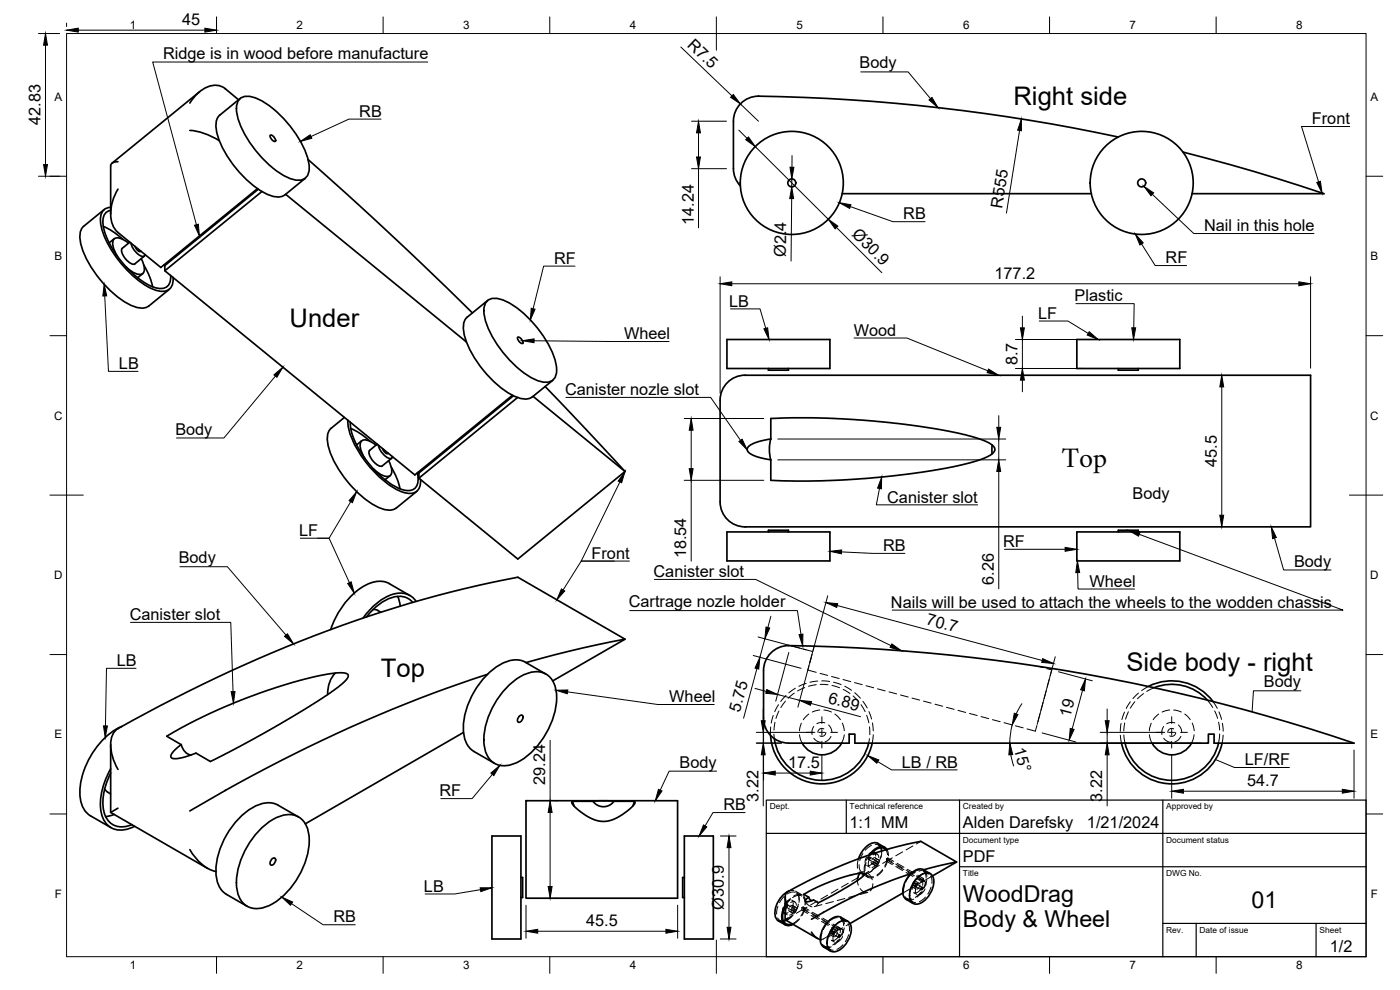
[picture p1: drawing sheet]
<svg xmlns="http://www.w3.org/2000/svg" width="420mm" height="297mm" viewBox="0 0 420 297" stroke-linecap="round" stroke-linejoin="round" font-family="sans-serif">
<!-- layer: Visible -->
<g fill="none" stroke="#000" stroke-width=".51">
<path d="M57 39.1a19.2 19.2 0 0 1 8.9 3.1M59.9 27.5l-26.3 21.5M66 34.5a5.1 5.1 0 0 0-1 5.2 31.9 31.9 0 0 0 15.3 18.6 5.1 5.1 0 0 0 5.2 .2M71.6 29.9l-3.9-3.2a5.6 5.6 0 0 0-7.3 .4 13.1 13.1 0 0 0-3.4 3.8M71.7 29.9a4.2 4.2 0 0 1 5.1-.5 31.5 31.5 0 0 1 15.8 18.9 5 5 0 0 1-1.1 5.2 5.7 5.7 0 0 1-5.7-.5 32.2 32.2 0 0 1-14.6-18.3 6.2 6.2 0 0 1 .5-4.8zM72.1 29.5l-6.1 5.1M35.4 48.5l-.6 .1a1.48 1.48 0 0 0-1.6 1.2v14.4M77.3 56.6l-29 23.6-12.9-10.5a8.2 8.2 0 0 1-1.9-8 15.2 15.2 0 0 1 1.9-5M77.5 56.8l-28 22.9M78.6 57.5l-29.1 23.7M81.1 40.6a1.68 1.68 0 0 1 1.6 1.8 1.68 1.68 0 0 1-1.6-1.8zM85.7 58.3l54.3 44.3"/>
<path d="M91.7 53.5l-6.2 5M92.4 47.8l22.9 20.7 26.5 25.4M252.7 58.1h74.8M335.6 41.1a543 543 0 0 0-109.1-12.2 7.5 7.5 0 0 0-6.4 7.5v14.2a7.5 7.5 0 0 0 2.1 5.2M355 45.6l21.3 5.8 21 6.7h-39.6M31 67.9a19.6 19.6 0 0 1 5.9 3.9M31.3 62.9l-6.2 5a5.1 5.1 0 0 0-.9 5.1 31.9 31.9 0 0 0 15.3 18.7 5.1 5.1 0 0 0 5.2 .1l6.1-5M33.2 63.1a3 3 0 0 0-2.3 3.5 23.7 23.7 0 0 0 6.5 13 20.3 20.3 0 0 0 10.1 6.9 3.1 3.1 0 0 0 3.7-3.8M33.2 62.2a3.1 3.1 0 0 0-3.1 3.7 23.8 23.8 0 0 0 6.2 13.1 25.9 25.9 0 0 0 10.4 8.1 3.5 3.5 0 0 0 5.1-1.8l.2-2.1M34.3 71.6l-1.6 1.3M38.6 73l-2.1-1.3a1.73 1.73 0 0 0-2.2-.1 1.73 1.73 0 0 0-.4 2.2l1.3 3.1M39 72.7l-2.3 1.8a2.83 2.83 0 0 0 .9 3.1l1.1 1.1a1.62 1.62 0 0 0 1.8 .5l2.8-2.3"/>
<path d="M39.3 72.9a5.6 5.6 0 0 0 3.6 4.1l.5-.3 .1-.3M40.6 73.9l.8 1.3 .6 .3 .3-.2M42.4 77.6l.9 2.3a1.73 1.73 0 0 1-.5 2.2 1.73 1.73 0 0 1-2.2-.1l-2.8-1.9M43.2 79.5a20.4 20.4 0 0 1 2.6 6.6M49.2 79.5l.3 .2v1.5l75 61.3 29.3-23.9M42.8 82.1l-1.5 1.2M146 90.6a4.2 4.2 0 0 1 5-.6 31.5 31.5 0 0 1 15.8 18.9 5 5 0 0 1-1 5.3 5.7 5.7 0 0 1-5.7-.6 32.2 32.2 0 0 1-14.6-18.3 6.2 6.2 0 0 1 .5-4.7zM146.3 90.2l-6.1 5a5.1 5.1 0 0 0-.9 5.1 31.9 31.9 0 0 0 15.2 18.7 5.1 5.1 0 0 0 5.2 .1M154.1 118.8l-28.4 23.1M155.3 119.3l-29.6 24.2M155.4 101.2a1.68 1.68 0 0 1 1.5 1.8 1.68 1.68 0 0 1-1.5-1.8zM160 118.9l27.6 22.6"/>
<path d="M163.6 116l24 25.5-32.2 26.2-29.7-24.2v-1.6l-.2-.2M165.9 114.1l-6.2 5M218.2 101.9h30.9v8.7h-30.9zM223.6 112.6h169.7v45.5h-169.6a7.5 7.5 0 0 1-7.6-7.5v-30.5M223.6 112.6a7.5 7.5 0 0 0-7.5 7.5M230.6 110.6v.5h6v-.5M323.2 101.9h30.9v8.7h-30.9zM335.6 110.6v.5h6v-.5M103.4 125.3l-4 3.2a5.1 5.1 0 0 0-.9 5.1 31.9 31.9 0 0 0 15.2 18.7 5.1 5.1 0 0 0 5.2 .1M104.4 126.1a21.5 21.5 0 0 0 5.3 12.4 26.8 26.8 0 0 0 11.2 9.2 3.7 3.7 0 0 0 4.9-1.3l.4-2.5M105.1 126.7a20.7 20.7 0 0 0 5.4 12.1 22.6 22.6 0 0 0 10.9 8.3 3 3 0 0 0 4.1-3.2l-.2-2M105.2 128.5a19.6 19.6 0 0 1 5.9 3.9"/>
<path d="M108.5 132.3l-1.5 1.2M110.9 135.2a2.83 2.83 0 0 0 1 3l1.1 1.1a1.62 1.62 0 0 0 1.7 .5l2.8-2.3M112.9 133.6l-2.1-1.3a1.73 1.73 0 0 0-2.2 0 1.73 1.73 0 0 0-.4 2.1l1.3 3.1M113.2 133.3l-2.3 1.9M113.6 133.5a5.6 5.6 0 0 0 3.5 4.1l.6-.2 .1-.4M114.8 134.6l.9 1.3 .5 .2 .3-.1M116.6 138.2l.9 2.3a1.73 1.73 0 0 1-.4 2.2 1.73 1.73 0 0 1-2.2 0l-2.8-2M231.3 125.6l12.2-.2 8.8 .3 12.1 .8 11.1 1.4 11.4 1.9 6.4 1.7 4 1.7 1.1 1 .2 .8-.6 1-1.2 .8-4.8 1.8-8.3 1.9-10.9 1.7-11.4 1.2-9.1 .6-9.9 .3-11.1-.2v-6.1l-4.9-1.3-1.6-.8-.6-.9 .4-1 1.3-.9 2.5-.8 2.9-.6zM231.3 131.7l-.4 3.1 .4 3.2M297.7 133.5v2.7M117.1 142.7l-1.6 1.3M117.4 140.1a20.4 20.4 0 0 1 2.6 6.6"/>
<path d="M125.1 147.4l-6.2 5M218.2 159.6h30.9v8.7h-30.9zM230.6 159.6v-.5h6v.5M323.2 159.6h30.9v8.7h-30.9zM335.6 159.6v-.5h6v.5M119.3 178.9l.8 2.9M123 178.7l-6.1-3.6a8 8 0 0 0-8.6 1.3 24.7 24.7 0 0 0-9.1 12.5M112 182.8l1.1 .2 1.2 .7M123.9 180.7a5.9 5.9 0 0 0-7.4-1 17.7 17.7 0 0 0-6.5 5.4M124.9 180.4a6.1 6.1 0 0 0-8-1.7 19.4 19.4 0 0 0-7.9 6.7M157.7 198.7l6.2 3.6M157.7 198.7a8.4 8.4 0 0 0-8.9 1.5 23.9 23.9 0 0 0-9.7 19.5 7.1 7.1 0 0 0 3.1 5.8l6.2 3.5"/>
<path d="M157.9 198.8l17-4.4 12.7-2.6-32.2-18.6a386.2 386.2 0 0 0-107.3 38.5l-12.6 6.9a5 5 0 0 0-2.3 4.9l.6 3.5 1.6 3.9M187.6 191.8l-21.7 12.5M231.7 195.5a7.5 7.5 0 0 1 5.1-1.8 553.6 553.6 0 0 1 169.6 29.3h-42v-2.7h-1.8v2.7h-106v-2.7h-1.8v2.7h-18.1a7.5 7.5 0 0 1-7.5-7.5v-14.3a7.5 7.5 0 0 1 2.5-5.7zM36.6 218a23.5 23.5 0 0 0-12.6 19.1 8 8 0 0 0 3.2 7.7M100.7 201.9a8.6 8.6 0 0 0-2.4 6.5M139.1 219.8l-47.5 27.4M146.3 202.3a459 459 0 0 0-89.3 41M152.7 205.7a11.9 11.9 0 0 1 9.3-4.1 6.3 6.3 0 0 1 5 6.3 23.4 23.4 0 0 1-12.1 21 6.2 6.2 0 0 1-8.6-2 14.7 14.7 0 0 1 .4-12.2l1.3-2.8 1.7-2.7zM155.9 214.9a.62 .62 0 0 1 1-.1 1.47 1.47 0 0 1-1.4 1.9l-.2-.9zM344.7 205.9a15.5 15.5 0 0 1 19.3 4.6M346.4 206.3a14.4 14.4 0 0 1 15.9 3.7M31.4 236.7l1 1"/>
<path d="M32.4 237.7l.8 .5M33.2 223.5v20.3l29.1 16.7M33.2 230.7a18.1 18.1 0 0 0-2.3 14.7 6 6 0 0 0 8.4 3l1.1-.5M33.2 232a16.3 16.3 0 0 0-1.7 12.7 5.6 5.6 0 0 0 8.1 2.7M50 220.9l6.9-3.8 8-3.9 8.4-3.5 7.5-2.7 8.8-2.8 7.3-1.7 4.9-.6 1.8 .1 .9 .5-.3 1.2-2 1.9-4.2 3.1-5.2 3.3-16.3 9.5-13.4 7-4.3-2.5-4.6 1.4-1.2 .2-1.4-.1-.3-.7 .3-.8 2.8-2.6zM54.4 223.4l.9 1.9a2.92 2.92 0 0 0 2 1.2M231.3 220.6a15.4 15.4 0 0 0 14.2 14.5 15.4 15.4 0 0 0 16.3-12.1M232.4 221.6a14.4 14.4 0 0 0 13.6 12.5 14.4 14.4 0 0 0 14.7-11.2M240.7 222.9a6.7 6.7 0 0 0 11.9 .1M336.6 222.9a15.4 15.4 0 0 0 15.1 12.3 15.4 15.4 0 0 0 15.1-12.2M345.7 222.9a6.7 6.7 0 0 0 11.9 .1M365.7 222.9a14.4 14.4 0 0 1-14 11.2 14.4 14.4 0 0 1-14.1-11.2"/>
<path d="M27.2 244.8l6.1 3.5M34.3 244.4l-2.6 .6M35.4 242.5l-2.2 1.3M57 254.9a12.7 12.7 0 0 0 7.8 6.6M78.4 248.5a11.9 11.9 0 0 1 9.3-4 6.3 6.3 0 0 1 5 6.3 23.4 23.4 0 0 1-12.1 21 6.2 6.2 0 0 1-8.5-2.1 14.7 14.7 0 0 1 .3-12.1l1.4-2.9 1.6-2.7zM81.6 257.7a.62 .62 0 0 1 1.1 0 1.47 1.47 0 0 1-1.4 1.8l-.2-.8zM89.6 245.1l-6.1-3.5a8.4 8.4 0 0 0-9 1.5 23.9 23.9 0 0 0-9.6 19.5 7.1 7.1 0 0 0 3.1 5.8l6.1 3.5M147.6 250.8h8.7v30.9h-8.7zM157.9 240.2h45.4v29.3h-45.4zM171.8 240.4l-.2 .4 .5 .9 3.3 2.7 2.8 1.5 2.8 .6 3-.6 2.9-1.5 3-2.5 .7-1-.2-.5M171.8 240.4h6.2M171.8 240.4l.5 1.5"/>
<path d="M178 240.4h12.4M178 240.4a3.8 3.8 0 0 0 6.2 0M190.4 240.4l-.5 1.5M205.4 250.8h8.7v30.9h-8.7zM261.9 255.6l.8 .3M264.3 254.3l.3 1M265.6 254.3l-2.1-1.2a3.9 3.9 0 0 0-4.6 2.1l-1.2 2.5M265.8 254.9a2.37 2.37 0 0 0-3.3 .3l-1.3 1.2M266.2 254.8a2.31 2.31 0 0 0-3.4-.2l-1.9 1.9M287.1 258.6l-7.3 4.2M156.3 263.3h.5v6h-.5M205.4 263.3h-.5v6h.5"/>
<path d="M233.6 276.3l2 1.2M235 273.6l.6 .5M235.6 269.2v6.8l9.7 5.6M235.6 271.6a5.4 5.4 0 0 0-.5 5.4 2.16 2.16 0 0 0 2.9 .3M235.6 272a4.4 4.4 0 0 0 .1 5.1 2.06 2.06 0 0 0 2 .1M236 276.1l-.9 .3M236.3 275.5l-.7 .5M236.4 267.6a2.99 2.99 0 0 0 0 4.1M236.4 267.6a132.6 132.6 0 0 1 40-15.2l10.7 6.2-9.9 2.4a4 4 0 0 0-4.7 2.1 5.8 5.8 0 0 0-.9 6.4l2.4 1.5M236.4 267.6h.1M236.7 267.4a7.3 7.3 0 0 0-3.8 8.1l.7 .8M241.2 268.3l4.5-2.3 5.6-2.3 5.4-1.5 1.8-.2 .9 .2-1 1.2-3.3 2.2-9.5 5.3-1.4-.9-1.4 .5h-1.1v-.4l1-.9z"/>
<path d="M242.7 269.2l.4 .7 .6 .3M243.5 279.7l1.3 1.5 1.4 .7M247.1 273.8l-3.6 2M247.1 273.7h.1M250.6 277.7a3.1 3.1 0 0 1 4.3-.9 5.8 5.8 0 0 1-1.2 6.6l-.6 .7a3.1 3.1 0 0 1-4.3 .9 5.8 5.8 0 0 1 1.2-6.7zM254.4 276.4l-2-1.2a4.1 4.1 0 0 0-4.7 2.2 5.8 5.8 0 0 0-.9 6.4l2.5 1.6M258.1 262l-.6 1.2-.1 1M270.9 268l-15.8 9.1M273.3 262.2a144.8 144.8 0 0 0-26.2 11.6M275.3 263.4a3.1 3.1 0 0 1 4.3-.9 5.8 5.8 0 0 1-1.1 6.7l-.6 .6a3.1 3.1 0 0 1-4.3 .9 5.8 5.8 0 0 1 1.2-6.7zM276.5 266.4l.3-.2 .1 .2-.4 .5zM277.1 260.9l2.1 1.2"/>
<path d="M251.7 280.7l.3-.2 .1 .2-.4 .5z"/>
<circle cx="237.6" cy="54.9" r="1.2"/>
<circle cx="237.6" cy="54.9" r="15.5"/>
<circle cx="342.6" cy="54.9" r="1.2"/>
<circle cx="342.6" cy="54.9" r="15.5"/>
</g>
<!-- layer: Hidden -->
<g fill="none" stroke="#000" stroke-width=".3">
<path d="M237.3 193.7l2.7 .7M241.2 194.8l2.7 .7M242.8 199.8l-.4 1.2 2.6 .7M243.7 196.3l-.6 2.3M244.4 193.9l-.4 1.3M311.6 199.9l1.5 .4M231.3 218.1l-.1 2.5M232.1 214.7l-.6 2.2M232.6 216.7l-.3 2.4M233.6 211.4l-1.1 2.1M233.8 213.3l-.9 2.2M235.7 210.4l-1.4 1.9"/>
<path d="M235.9 208.7l-1.6 1.8M238.4 208l-1.9 1.5M238.7 206.5l-2 1.4M240.5 217l-.6 2.3M241.5 206.3l-2.1 1M241.9 205l-2.2 .9M242.7 214.2l-1.6 1.7M244.2 218l-.5 1.3v1.1M245 205.4l-2.4 .5M245.4 204.4l-2.3 .3M246 213l-2.2 .6M246.1 202l2.3 .7"/>
<path d="M246.1 205.3l2.4 .2M246.6 204.3l2.4 .2M247.2 213l2.3 .6M247.2 218.7a1.21 1.21 0 0 0-1.8 1M247.6 216.9l-1.2-.1-1.2 .4M247.8 219.8a1.2 1.2 0 0 1-1.8 1M248.7 217.5l.8 1.3 .2 .9M249.6 203l2.3 .6M249.7 205.7l2.3 .7M250.2 204.7l2.2 .7M250.5 214.2l1.7 1.7M252.8 217l.6 2.3"/>
<path d="M253 203.9l2.3 .6M253 206.8l2.1 1.3M253.5 205.9l2.1 1.2M256 208.8l1.7 1.7M256.5 204.8l2.3 .6M256.5 207.8l1.7 1.7M258.4 211.4l1.2 2.1M259 210.4l1.2 2M259.9 205.7l2.3 .7M260.1 214.6l.7 2.3M260.8 213.5l.8 2.2M260.9 218.1l.1 2.3"/>
<path d="M261.8 216.9l.3 2.4M263.4 206.7l2.3 .6M266.8 207.6l2.3 .6M270.3 208.5l2.3 .6M273.7 209.5l2.3 .6M277.2 210.4l2.3 .6M280.6 211.3l2.3 .6M284.1 212.2l2.3 .6M287.5 213.1l2.3 .7M291 214.1l2.3 .6M294.4 215l2.3 .6M297.9 215.9l2.3 .6"/>
<path d="M301.3 216.8l2.3 .7M304.8 217.8l2.3 .6M311.2 217.7l-.5 1.7-2.5-.7M312.1 214.2l-.6 2.3M313 210.8l-.6 2.3M314 207.3l-.6 2.3M314.2 200.6l1.4 .4-.4 1.7M314.9 203.9l-.6 2.2M336.4 217.1l-.2 2.3M337.5 213.6l-.8 2.3M337.5 216.9l-.2 2.4M338.6 213.6l-.8 2.2"/>
<path d="M339.2 210.6l-1.2 2M340.6 210.6l-1.4 1.9M341.7 207.9l-1.7 1.7M343.2 208.1l-1.8 1.6M344.7 206l-2.1 1.2M345.5 217l-.6 2.3M346.4 206.3l-2.3 1.2M347.7 214.2l-1.6 1.7M349.2 218l-.5 1.3v1.1M351 213l-2.2 .6M352.2 213l2.3 .6M352.3 218.7a1.21 1.21 0 0 0-1.8 1"/>
<path d="M352.6 216.9l-1.2-.1-1.2 .4M352.8 219.8a1.2 1.2 0 0 1-1.8 1M353.7 217.5l.8 1.3 .1 .9M355.6 214.2l1.6 1.7M357.8 217l.6 2.3M362.3 210l1.7 2.3M364 210.5l1.3 2M364.5 213.3l.9 2.2M365.7 216.7l.3 2.3M365.8 213.6l.8 2.2M366.9 217l.2 2.4M232.3 220.3l.1 1.3"/>
<path d="M239.9 220.5l.8 2.5M244.2 221.5l.8 .8 1.4 .4M249.4 220.9l-.7 1.1-1.1 .6M253.4 220.5l-.8 2.5M260.9 221.6l-.2 1.4M262.1 220.5l-.3 2.5M336.2 220.6l.3 2.4M337.3 220.5l.3 2.5M345 220.5l.7 2.5M349.2 221.5l.8 .8 1.4 .4M354.4 220.9l-.7 1.1-1.1 .6M358.4 220.5l-.8 2.5"/>
<path d="M366 220.2l-.3 2.8M367.1 220.6l-.3 2.4M257.6 257.7l-.3 1.7 .1 1.1M257.8 259.4l.1 1.2 .6 1M259 256.1l-1 2.1M259.5 259.4v2.4M259.9 258.9l-.3 2.3M260.1 257.1a2.33 2.33 0 0 0-.3 2.3M260.1 259.7l.9 .5M260.7 257.9l2.2 1.3M260.9 257.3a.27 .27 0 0 1 .3 .2 .27 .27 0 0 1-.2 .3 .27 .27 0 0 1-.4-.2zM260.9 256.5l-1 1.8"/>
<path d="M261.1 257.2l2.2 1.3M261.2 257.4a2.71 2.71 0 0 0-.5 2.4M261.2 256.4l-.8 1.4M261.5 253.6l-1.8 1.5M261.7 259.1l.9 .6M261.9 255.7l-1.1 .5M262 256.5a1.01 1.01 0 0 1 1.2-.2 1.01 1.01 0 0 1 .6 1M262.3 255.8l.4 .3 .1 .8M262.5 258l-.6 1-1 .7M262.6 258.6v.1a.56 .56 0 0 1-.6 .5 .56 .56 0 0 1-.5-.5M262.7 253.4l.9 .1 .7 .9M262.7 255.9l.6 .4"/>
<path d="M262.7 257.4l.9 .5M262.8 260l-1.7 1.6M262.9 257.9a.58 .58 0 0 0-.6-.6 .58 .58 0 0 0-.6 .6M262.9 258.6a.3 .3 0 0 1 .6 0 .3 .3 0 0 1-.3 .5l-.3 .1zM263.5 258.5l-.7 1.1-1.1 .7M263.5 253.1l.6 .5 .3 .7 .2 1.3M263.5 259.2l-.1 .2a.51 .51 0 0 1-.6 .3 .51 .51 0 0 1-.4-.5M263.6 253.6l1.8 1M263.8 258.4a.57 .57 0 0 0-.6-.5 .57 .57 0 0 0-.5 .5M263.9 259.7l-2.1 1.1M263.9 258.5l-1.3 2M264.4 256.8l-.9 2.2"/>
<path d="M264.6 255.3l-.2 2.1M265.8 255l.6 1.5M266 258.4l-1.1 .7M266 257.6l1.8 1.1M266 258.4l1.8 1M266.2 254.9l.3 .8 .1 1.1M266.3 257.6l-.8 2.3M266.4 258.2v-.8l-.4 .2v.8M266.4 257.4l1.8 1M266.4 258.2l1.8 1M266.5 257.9l-.9 2.3M267.8 257.4l-1.4 .8"/>
<path d="M268.8 259.3l2.1 1.2M268.8 260l2.1 1.2M269.2 259l2.1 1.2M269.2 259.8l2.1 1.1M270.9 255.6l-2.1 1.2M274 253.8l-2.1 1.2M276.4 252.4l-1.4 .8M233.4 275.4l.6 .7 1.1 .3M233.5 271.9l-.4 2.4M233.6 276.3l.7 .2h.8M234.1 276.2l1.7 1M234.9 272.4l.1 1.2"/>
<path d="M235.4 269l-1.4 1.8M235.6 274.1l.7 .4M236 272.2l2.1 1.2M236 271.7a.3 .3 0 0 1 .5-.1 .3 .3 0 0 1-.2 .5l-.3 .1zM236.4 271.5l2.1 1.2M236.4 271.7a2.71 2.71 0 0 0-.5 2.4M236.5 273.8l-.7 .3-.5-.2M236.9 273.4l.9 .6M237 270.1l-1.4 1.9M237.2 269.6l-1.6 2M237.3 270a2.29 2.29 0 0 0-1.9 1.3M237.3 270.8a.99 .99 0 0 1 1.2-.2 .99 .99 0 0 1 .5 1"/>
<path d="M237.6 270.1l.9 .5M237.7 274.9l-1.7 1.3M237.8 272.9l-.1 .2a.51 .51 0 0 1-.6 .4 .51 .51 0 0 1-.4-.5M237.9 271.7l.9 .5M238 274.6l-1.7 .9M238 274.4l-1.8 1.6M238 270.7l-.1 1.3-.5 1M238.1 272.1a.57 .57 0 0 0-.6-.5 .57 .57 0 0 0-.5 .6M238.2 272.9a.29 .29 0 0 1 .5 0 .29 .29 0 0 1-.3 .5 .28 .28 0 0 1-.4-.1 .28 .28 0 0 1 .2-.4zM238.3 267.2l-1.6 .2M238.5 267.7h-1.1l-1.1 .5M238.7 272.8l-.9 1.3-.8 .5"/>
<path d="M238.8 267.4l2 1.2M238.8 273.5a.56 .56 0 0 1-.6 .5 .56 .56 0 0 1-.6-.5M238.9 267.9l1.7 1M239.1 272.7a.57 .57 0 0 0-.6-.5 .57 .57 0 0 0-.6 .5M239.3 267.8l.4 .8 .1 1.5M239.5 268.4l.3 1.2v1.1M239.5 271.9l-1 2.1M239.6 275.8l-1.9 1.4M239.6 271.3l-.9 2.1M240 275.7l-2 1.7M240.1 268.7h-.9l-1.3 .6M240.4 268.4h-1l-1.2 .5"/>
<path d="M240.6 273.1l-1.6 .9M240.6 272.3l1.8 1M240.6 273.1l1.8 1M241 272.8v-.7l-.4 .2v.8M241 272.8l1.8 1M241 272.1l1.8 1M241.1 269.3l.4 .9 .1 1.4M241.2 268.3l.2 1.3M241.4 272.7l-1.1 2.2M241.4 269.1l.4 .9 .1 1.4M241.6 272.5l-.9 2.2M241.9 270.7l.9 1 .9 .4"/>
<path d="M242.2 272.2l-1.2 .6M243.4 273.9l2.1 1.2M243.4 274.7l2.1 1.2M243.8 274.4l2.1 1.2M243.8 273.7l2.1 1.2M243.9 270.2l-1 .3M244.2 270l-.5 .2M245.3 270.4l-2.1 1.2M245.6 270.9l-.8 .9M246.5 275.7l2.1 1.2M246.5 276.5l2.1 1.2M246.7 271.4l-2.3 .6"/>
<path d="M246.7 280l-.3 2.2M246.9 276.2l2.1 1.2M246.9 275.5l2.1 1.2M248.4 277l-1.3 1.9M248.4 268.6l-2.1 1.2M249.5 280l2.2 1.2M249.5 279.4a.28 .28 0 0 1 .5 0 .28 .28 0 0 1-.2 .5 .27 .27 0 0 1-.5-.1 .27 .27 0 0 1 .2-.4zM249.6 277.5l1.8 1M249.6 278.2l1.8 1.1M249.9 278.7l-.6 .5-.3 .8M249.9 279.3l2.2 1.2M250 278l1.8 1 1.1-.6"/>
<path d="M250 277.3l1.8 1v.7M250 278.8l-.7 1.2-.3 1.1M250.1 270.5l-2.3 .6M250.2 278.8l.9 .5M250.4 279.2l-.3 .8-.6 .5M250.5 277.6l-1.4 1.8M250.5 279.9a2.78 2.78 0 0 0-.4 2.4M250.8 279.3l-.6 .4-.3 .9M251.1 278.2a1.11 1.11 0 0 1 1.1 .5 1.11 1.11 0 0 1-.1 1.2M251.3 275.3l-1.1 .3-1 .6M251.3 279.8l-.2 .7-.7 .6M251.4 278.5v.8"/>
<path d="M251.4 279.3l-1.7 .9M251.4 279a1 1 0 0 1 1.2-.3 1 1 0 0 1 .6 1.1M251.5 266.8l-2.1 1.2M251.7 278.2l1 .6M251.8 278.3l-.4 .2M252.2 275.5l1.8 1.1M252.4 275.7l.5 .7 .3 1.3M252.4 275.2l.7 .9 .3 1.1M253.1 278.9l-.9 2.1M253.4 278.4l-.8 2.3M253.6 269.6l-2.3 .6M253.6 276.4h-1.2l-1 .5"/>
<path d="M254.5 277.1l.4 1.2v1M254.6 265l-2.1 1.2M255.1 277.1l-1.2 .7M256.2 262.3l-1.5 .4M257 268.7l-2.3 .6M257.3 264.2l.3 1.4M257.7 263.2l-2.1 1.2M257.9 261.6l.9 .6 1.3-.1M258.1 266.6l.9 .9 1.1 .3M258.4 262l2 1.2M258.8 261.6l-1.5 .4M258.8 261.9l1.8 1"/>
<path d="M259.4 261.6h-.7l-.6 .4M260 262.8l.9 .6 1.2-.1M260 262.3l1 .8 1.1-.1M260.5 267.7l-2.3 .7M260.5 262l.7 .7 .6 1.3M260.8 261.4l-2.1 1.2M261.7 261.3l-1 .6-1.1 .2M262 265.1l-.2 1.3-.6 .9M264.9 260.9l-1.7 1.6M264.9 261.2l-1.7 1.6M271.4 265.7l-.2 2.3M271.6 269l.9 .7h1.1"/>
<path d="M271.9 261.1l2.1 1.1M271.9 261.8l2.1 1.2M272.1 269.6l1.8 1M272.3 260.8l2.1 1.2M272.3 261.5l2.1 1.2M273.1 269.5l.5 .9 1.2 .4M273.1 262.7l-1.3 1.9M273.3 266.6l-2.4 1.4M273.4 266.1l-.5 2.3M273.9 266.2l1 .5M274.2 269.8l-1.1 .3-1.1-.2M274.2 267.8l1 .6"/>
<path d="M274.2 265.7l2.2 1.2M274.3 265.1a.3 .3 0 0 1 .5 .1 .3 .3 0 0 1-.3 .4h-.3zM274.6 264.4l-.6 .5-.3 .9M274.6 265l2.2 1.2M274.7 261.7l-1.4 .5M274.8 264.5l-.8 1.2-.2 1.1M274.9 264.5l1 .5M275 262.8l1.8 1 .4-.2M275 263.6l1.8 1M275.1 264.9l-.2 .8-.7 .5M275.3 263.3l-1.4 1.8M275.3 265.6a2.71 2.71 0 0 0-.5 2.4"/>
<path d="M275.4 262.6l1.8 1M275.4 263.3l1.8 1.1M275.6 265l-.6 .5-.3 .8M275.8 263.9a1.12 1.12 0 0 1 1.1 .5 1.12 1.12 0 0 1 0 1.2M276.1 261l-1.1 .3-1 .6M276.1 265.5l-.3 .7-.6 .6M276.2 264.7a.99 .99 0 0 1 1.2-.3 .99 .99 0 0 1 .5 1.1M276.4 266.7a1.85 1.85 0 0 1-2.1 1.2M276.4 267.7l-1.7 1.5M276.5 263.9l.9 .6M276.8 263.8v.8M276.8 264.6l-2.4 1.4"/>
<path d="M276.8 267.4l-1.6 1.8M276.9 261.2l1.8 1.1M277.1 261.4l.6 .7 .2 1.3M277.1 260.9l.8 .9 .3 1.1M277.2 261l-1.4 .4M277.2 263.6v.8M277.6 266.7l-.6 1-1.1 .7M277.7 269.2l-1.8 1.4M277.8 264.6l-.8 2.1M278.1 264.1l-.7 2.3M278.4 262.1h-1.2l-1 .5M279.3 262.8l.4 1.2v1.1"/>
<path d="M279.4 266.2l-1 2.1M279.8 262.8l-2.6 1.6M246.8 283.3l.9 .7h1.2M247.4 283.9l1.8 1M248.3 283.8l.6 .9 1.1 .4M248.6 280.4l-.4 2.3M248.7 280.8l-1.6 .9-1 .2M249.2 280.5l.9 .5M249.4 284.1l-1.1 .3-1.1-.2M249.5 282.1l.9 .6M251.6 282l-1.7 1.5M251.6 281a1.85 1.85 0 0 1-2 1.1"/>
<path d="M252.1 281.7l-1.7 1.7M252.9 281l-.7 1-1.1 .7M253 283.4l-1.8 1.4M254.7 280.5l-1 2"/>
</g>
<!-- layer: Visible -->
<circle cx="157.9" cy="240.2" r=".25" fill="#000"/>
<!-- layer: BORDER -->
<g fill="none" stroke="#000" stroke-width=".3">
<path d="M20 10.1h390v276.9h-390zM65 5.1v5M115 5.1v5M165 5.1v5M215 5.1v10M265 5.1v5M315 5.1v5M365 5.1v5M15 52.9h5M410 52.9h5M15 100.7h5M410 100.7h5"/>
<path d="M15 148.6h10M405 148.6h10M15 196.4h5M410 196.4h5M15 244.2h5M410 244.2h5M65 287v5M115 287v5M165 287v5M215 282.1v9.9M265 287v5M315 287v5"/>
<path d="M365 287v5"/>
</g>
<!-- layer: TITLEBLOCK -->
<path d="M230 240.1h180v46.9h-180zM230 250h180M254 240.1v9.9M288 240.1v46.9M349 240.1v46.9M288 260.1h122M349 277.1h61M359 277.1v9.9M395 277.1v9.9" fill="none" stroke="#000" stroke-width=".36"/>
<!-- layer: Leaders -->
<g fill="#000" stroke="#000" stroke-width=".3">
<path d="M278.8 30l.9-.8 1.8 3.1zM90.2 42.4l2.9-2 .5 1.1zM343.3 55.9l2.9 2-.8 .8zM395.2 54.7l1.1-.3 .5 3.5zM58.4 67.6l1.1-.3 .4 3.5zM251.9 60.8l3.5 .6-.4 1.1zM340.7 70.2l2.4 2.7-1 .6zM31.3 85.3l.7 3.5h-1.1zM159.4 92.5l1.2 .3-1.4 3.2zM229.3 98.7l1.1-.4 .4 3.6zM326.9 99.5l2.7 2.4-3.3-1.4zM339.7 98.3l1.1 .1-.6 3.5z"/>
<path d="M82.2 112.5l2.7-2.3-1.8 3zM156.8 102.2l3.5-.5v1.1zM296.7 110.7l3 1.9-3.5-.8zM221.8 132.4l.9-.6 1.5 3.2zM107 147.5l-1.2 3.3-1-.6zM264.6 143.1l-.1 3.6-1.1-.2zM104.3 175.1l1.1-.5 .9 3.4zM168.5 176.7l1 .6-2.4 2.7zM249.1 165.4l3.5-.4-.1 1.2zM319.7 164.2l3.5 .6-3.5 .6zM323.3 168.3l.7 3.5h-1.1zM338.6 159.1l3.5 .7-.4 1.1z"/>
<path d="M381.5 158.1l1.6 3.2-1.2 .3zM85.4 190.9l.9-.7 1.8 3zM239.8 190.4l1.2-.1-.1 3.5zM267.7 193.2l2.9 2.1-3.5-1zM31.1 217.8h1.1l-.6 3.5zM69.4 207.5h1.1l-.4 3.5zM166.9 207.1l3.5-.1-.2 1.2zM147.3 232l2.7-2.4-1.8 3.1zM197.6 236.8l1.1 .5-2 3zM260.4 226.7l3.3 1.3-.6 1zM211.1 247.5l1 .6-2.3 2.7zM84.6 269.2l3.2 1.4-.6 1z"/>
<path d="M144.1 266.4h3.5l-3.3 1.1z"/>
</g>
<g fill="none" stroke="#000" stroke-width=".3">
<path d="M128.4 18.6h-82.6l13.1 48.8M114.4 35.7h-9.7l-11.4 5.3M258.3 21.6h14.2l6.8 8M405.1 38h-14.5l5.1 16.6M345.8 58.3l12.5 11.8h36M172.6 79.8h-9.4l-3.2 12.8M255.2 62l12.8 4.5h9.6M342.6 73.2l4.1 6.5h9.4M31.4 88.8l1.2 22.6h8.8M219.2 92.7h8.9l1.7 5.8M311.9 96.3h8.6l6.1 3.7M322.9 91.1h17.5l-.1 7.3"/>
<path d="M82.7 112.8l-15.5 18.6h-14.2M160.3 102.2l40.5 .3M169.8 119.2h43.5l8.9 12.9M256.3 101.4h15.9l24.3 9.9M105.3 150.5l-6.5 11h-8.7M263.9 146.6l-.9 4.9h30.4M54 170h14.2l17.6 20.5M95.2 161.5h3.6l6.1 13.3M188.9 168.3h-14.5l-5.4 8.7M196.4 173.8h30.4l40.6 19.9M252.6 165.6l9.3 .4h9.7M301.4 164.8h18.3"/>
<path d="M323.4 171.8l.1 4.9h17M341.9 160.3l61.2 22.8h-135.3M382.5 161.4l2.7 9.6h14.3M39.2 186.7h30.1l.6 20.8M189 183.2h50.3l1.1 7.1M40.8 200.5h-8.8l-.4 17.3M170.3 207.6l27.1 3.8h17M390.4 207.3h-14.2l-.4 6.3M147.8 232.3l-6.1 7.3h-9.4M215.1 231.4h-14.3l-2.7 5.7M263.4 228.5l4.1 2.5h19.8M364.8 227.9l5.7 2.4h16.5"/>
<path d="M223.6 243.8h-9.6l-2.4 4M87.5 271.1l9.5 6.4h9.6M144.2 266.9l-7.7 1.3h-8.9"/>
</g>
<path d="M186 144.6l-11.6 23.7h9.9" fill="none" stroke="#000" stroke-width=".3"/>
<path d="M187.6 141.5l-1 3.4-1.1-.6z" fill="#000" stroke="#000" stroke-width=".3"/>
<!-- layer: FD_Dimensions -->
<g fill="none" stroke="#000" stroke-width=".3">
<path d="M11.6 10.1h6.3M13.7 13.6v35.8M20 6.9v1.1M23.5 9h38M65 6.9v1.1M204.3 14.1l15.4 14.7M207.5 36.4h10.5M209.6 39.9v7.2M221.7 39l2.5 2.5M222.2 31.2l5.4 5.2M306 39.1l-4 24.8M11.6 52.9h6.3"/>
<path d="M207.5 50.6h10.5M209.6 50.6v17.8M226.7 44l21.9 21.8M237.6 59.6l-.2 18.7M237.6 53.7v2.4M237.7 46.7v3.5M251.1 68.3l13.5 13.5M216.1 83v35M219.6 85.1h170.2M306.8 94.9v3.5M393.3 83v27.5M304.7 101.9h20.3"/>
<path d="M304.7 110.6h20.3M306.8 101.9v8.7M306.8 114.1v3.5M366.7 116.1v38.5M205.3 125.6h23.9M207.4 129.1v11.5M233.4 131.7h68.4M233.4 138h68.4M299.7 124.7v3.5M299.7 131.7v6.3M205.3 144.1h23.9M207.4 144.1v24.3"/>
<path d="M299.7 141.5v35.2M248.4 178.8l-8.9 33.4M226 196.7l14.4 3.8M227.5 191.1l14.4 3.9M229.6 191.7l-1.6 5.5M231.4 184.9l-1 3.4M236.7 195.8l-3.9 14.6M251.2 181.7l61.6 16.5M316.7 197l-5.4 20.3M226.6 206.6l3.4 .9M227 219.7h17.6M227.2 200.6l-4 14.9"/>
<path d="M229.1 212.7v3.5M229.1 219.7v3.3M233.4 208.4l6.6 1.7M243.4 211.1l14.9 3.9M303.8 217.5l-.6 2.7-.1 2.7M306.7 211.1l-1.7 3.1M312.8 219.9l10.1 2.7M317.7 201.6l10.1 2.7M324.9 207.1l-3.1 11.6M330.2 219.7h19.3M332.3 212.7v3.5M332.3 219.7v3.3"/>
<path d="M165.1 222.1v18.2M227 223h7.5M229.1 226.5v15.3M229.2 225.1v9M232.7 232h10.5M246.7 226.5v7.6M303.4 226.4l.8 3.4M330.2 223h30.4M332.3 226.5v15.3M351.6 226.5v13M355.2 237.4h47.6M406.4 225.1v14.4"/>
<path d="M165.1 243.8v22.2M166.9 240.3h.3M216.2 250.8h4.7M218.8 254.3v23.9M157.9 271.6v9.9M161.4 279.4h38.5M166.9 269.5h.3M203.4 271.6v9.9M216.2 281.7h4.7"/>
</g>
<g fill="#000" stroke="#000" stroke-width=".3">
<path d="M13.7 10.1l.5 3.5h-1.1zM20 9l3.5-.5v1.1zM61.5 8.5l3.5 .5-3.5 .6zM209.6 36.4l.6 3.5h-1.2zM220.1 28.3l2.1 2.9-2.9-2zM306.5 35.7l.1 3.6-1.2-.2zM13.1 49.4h1.1l-.5 3.5zM209 47.1h1.2l-.6 3.5zM223.8 41.9l.8-.8 2.1 2.9zM237.6 56.1l.6 3.5h-1.2zM237.1 50.2h1.2l-.7 3.5zM248.6 65.8l2.9 2-.9 .9z"/>
<path d="M216.1 85.1l3.5-.5v1.1zM306.2 98.4h1.2l-.6 3.5zM389.8 84.6l3.5 .5-3.5 .6zM306.8 110.6l.6 3.5h-1.2zM366.7 112.6l.5 3.5h-1.1zM207.4 125.6l.6 3.5h-1.2zM299.1 128.2h1.2l-.6 3.5zM206.8 140.6h1.2l-.6 3.5zM299.7 138l.6 3.5h-1.2zM366.1 154.6h1.1l-.5 3.5zM229.9 188.1l1.1 .3-1.4 3.3zM247.9 180.8l3.5 .3-.3 1.2z"/>
<path d="M312.9 197.6l3.3 1.5-3.6-.4zM228 197.2l-.3 3.6-1.1-.3zM228.5 216.2h1.1l-.5 3.5zM230.1 206.9l3.3 1.5-3.6-.4zM240 210.1l3.5 .4-.3 1.1zM304.4 214l1.1 .4-1.7 3.1zM321.2 218.6l1.1 .2-1.4 3.3zM325.8 203.7l-.4 3.6-1.1-.3zM331.7 216.2h1.2l-.6 3.5zM229.1 223l.5 3.5h-1.1zM229.2 232l3.5-.6v1.1zM243.2 231.4l3.5 .6-3.5 .5z"/>
<path d="M303.1 223l.8 3.4-1.1 .1zM332.3 223l.6 3.5h-1.2zM351.6 237.4l3.6-.6v1.2zM402.8 236.8l3.6 .6-3.6 .6zM165.1 240.3l.6 3.5h-1.2zM218.8 250.8l.6 3.5h-1.2zM157.9 279.4l3.5-.6v1.2zM164.5 266h1.2l-.6 3.5zM199.9 278.8l3.5 .6-3.5 .6zM218.2 278.2h1.2l-.6 3.5z"/>
</g>
<!-- layer: Edge Extensions -->
<path d="M229.2 217.6v7.5M227.1 223h7.4" fill="none" stroke="#000" stroke-width=".3"/>
<!-- layer: Smart Centers -->
<path d="M242 219.7h2M245.8 219.7h1.7M246.7 215v2.1M246.7 218.8v1.8M249.3 219.7h2.1M346.9 219.7h2.1M350.8 219.7h1.8M351.6 215v2.1M351.6 218.8v1.8M354.3 219.7h2M246.7 222.4v2M351.6 222.4v2" fill="none" stroke="#000" stroke-width=".3"/>
<text font-size="8.5" x="318.7" y="140.3">Top</text>
<g font-size="7.7">
<text x="304.2" y="31.6">Right side</text>
<text x="86.9" y="98">Under</text>
<text x="114.3" y="203.3">Top</text>
<text x="338.1" y="201.2">Side body - right</text>
</g>
<g font-size="7">
<text x="289" y="270.6">WoodDrag</text>
<text x="375.6" y="272.3">01</text>
<text x="289" y="278.1">Body &amp; Wheel</text>
</g>
<g font-size="4.9">
<text x="54.7" y="7.6">45</text>
<text x="49" y="17.6">Ridge is in wood before manufacture</text>
<text x="206.1" y="13.8" transform="rotate(44 206.1 13.8)">R7.5</text>
<text x="258" y="20.5">Body</text>
<text x="107.8" y="35">RB</text>
<text x="12.2" y="37.5" transform="rotate(-90 12.2 37.5)">42.83</text>
<text x="393.7" y="37.3">Front</text>
<text x="271.1" y="65.8">RB</text>
<text x="300.8" y="62.7" transform="rotate(-81 300.8 62.7)">R555</text>
<text x="208.2" y="67.5" transform="rotate(-90 208.2 67.5)">14.24</text>
<text x="255.5" y="70.5" transform="rotate(45 255.5 70.5)">Ø30.9</text>
<text x="361.4" y="69.3">Nail in this hole</text>
<text x="235.9" y="77.1" transform="rotate(-89 235.9 77.1)">Ø2.4</text>
<text x="166.3" y="79.1">RF</text>
<text x="298.5" y="83.7">177.2</text>
<text x="349.8" y="79">RF</text>
<text x="218.9" y="92">LB</text>
<text x="311.5" y="95.6">LF</text>
<text x="322.5" y="90.4">Plastic</text>
<text x="187.3" y="101.8">Wheel</text>
<text x="256.2" y="100.7">Wood</text>
<text x="35.7" y="110.7">LB</text>
<text x="305.4" y="109.6" transform="rotate(-90 305.4 109.6)">8.7</text>
<text x="169.6" y="118.5">Canister nozle slot</text>
<text x="52.6" y="130.4">Body</text>
<text x="365.2" y="140" transform="rotate(-90 365.2 140)">45.5</text>
<text x="339.9" y="149.6">Body</text>
<text x="266.3" y="150.8">Canister slot</text>
<text x="89.8" y="160.8">LF</text>
<text x="177.5" y="167.6">Front</text>
<text x="206" y="167.5" transform="rotate(-90 206 167.5)">18.54</text>
<text x="265" y="165.3">RB</text>
<text x="301.1" y="164.1">RF</text>
<text x="53.6" y="169">Body</text>
<text x="196.1" y="173.2">Canister slot</text>
<text x="388.4" y="170">Body</text>
<text x="298.3" y="175.5" transform="rotate(-90 298.3 175.5)">6.26</text>
<text x="327" y="176">Wheel</text>
<text x="188.7" y="182.2">Cartrage nozle holder</text>
<text x="267.4" y="182.4">Nails will be used to attach the wheels to the wodden chassis</text>
<text x="38.9" y="186">Canister slot</text>
<text x="277.8" y="187.3" transform="rotate(15 277.8 187.3)">70.7</text>
<text x="35.1" y="199.8">LB</text>
<text x="379.3" y="206.2">Body</text>
<text x="200.9" y="210.7">Wheel</text>
<text x="222.1" y="214" transform="rotate(-75 222.1 214)">5.75</text>
<text x="248.3" y="210.9" transform="rotate(15 248.3 210.9)">6.89</text>
<text x="321.2" y="215.3" transform="rotate(-75 321.2 215.3)">19</text>
<text x="304.2" y="224.8" transform="rotate(74 304.2 224.8)">15°</text>
<text x="203.9" y="230.4">Body</text>
<text x="236.6" y="230.5">17.5</text>
<text x="270.7" y="230.3">LB / RB</text>
<text x="373.6" y="229.6">LF/RF</text>
<text x="131.9" y="238.9">RF</text>
<text x="163.6" y="235.5" transform="rotate(-90 163.6 235.5)">29.24</text>
<text x="374.2" y="235.9">54.7</text>
<text x="217.1" y="243.1">RB</text>
<text x="227.6" y="240.6" transform="rotate(-90 227.6 240.6)">3.22</text>
<text x="330.8" y="240.6" transform="rotate(-90 330.8 240.6)">3.22</text>
<text x="255" y="248.5">1:1 MM</text>
<text x="289" y="248.5">Alden Darefsky</text>
<text x="326.2" y="248.5">1/21/2024</text>
<text x="289" y="258.6">PDF</text>
<text x="127.2" y="267.5">LB</text>
<text x="217.3" y="272.9" transform="rotate(-90 217.3 272.9)">Ø30.9</text>
<text x="100.1" y="276.7">RB</text>
<text x="175.9" y="277.9">45.5</text>
<text x="399.1" y="285.7">1/2</text>
</g>
<g font-size="3.5">
<text x="39" y="8.8">1</text>
<text x="89" y="8.8">2</text>
<text x="139" y="8.8">3</text>
<text x="189" y="8.8">4</text>
<text x="239" y="8.8">5</text>
<text x="289" y="8.8">6</text>
<text x="339" y="8.8">7</text>
<text x="389" y="8.8">8</text>
<text x="16.3" y="30.2">A</text>
<text x="411.3" y="30.2">A</text>
<text x="16.3" y="78">B</text>
<text x="411.3" y="78">B</text>
<text x="16.2" y="125.9">C</text>
<text x="411.2" y="125.9">C</text>
<text x="16.2" y="173.7">D</text>
<text x="411.2" y="173.7">D</text>
<text x="16.3" y="221.6">E</text>
<text x="411.3" y="221.6">E</text>
<text x="16.4" y="269.4">F</text>
<text x="411.4" y="269.4">F</text>
<text x="39" y="290.8">1</text>
<text x="89" y="290.8">2</text>
<text x="139" y="290.8">3</text>
<text x="189" y="290.8">4</text>
<text x="239" y="290.8">5</text>
<text x="289" y="290.8">6</text>
<text x="339" y="290.8">7</text>
<text x="389" y="290.8">8</text>
</g>
<g font-size="2.5">
<text x="231" y="242.9">Dept.</text>
<text x="255" y="242.9">Technical reference</text>
<text x="289" y="242.9">Created by</text>
<text x="350" y="242.9">Approved by</text>
<text x="289" y="252.8">Document type</text>
<text x="350" y="252.8">Document status</text>
<text x="289" y="262.9">Title</text>
<text x="350" y="262.9">DWG No.</text>
<text x="350" y="279.9">Rev.</text>
<text x="360" y="279.9">Date of issue</text>
<text x="396" y="279.9">Sheet</text>
</g>
</svg>
